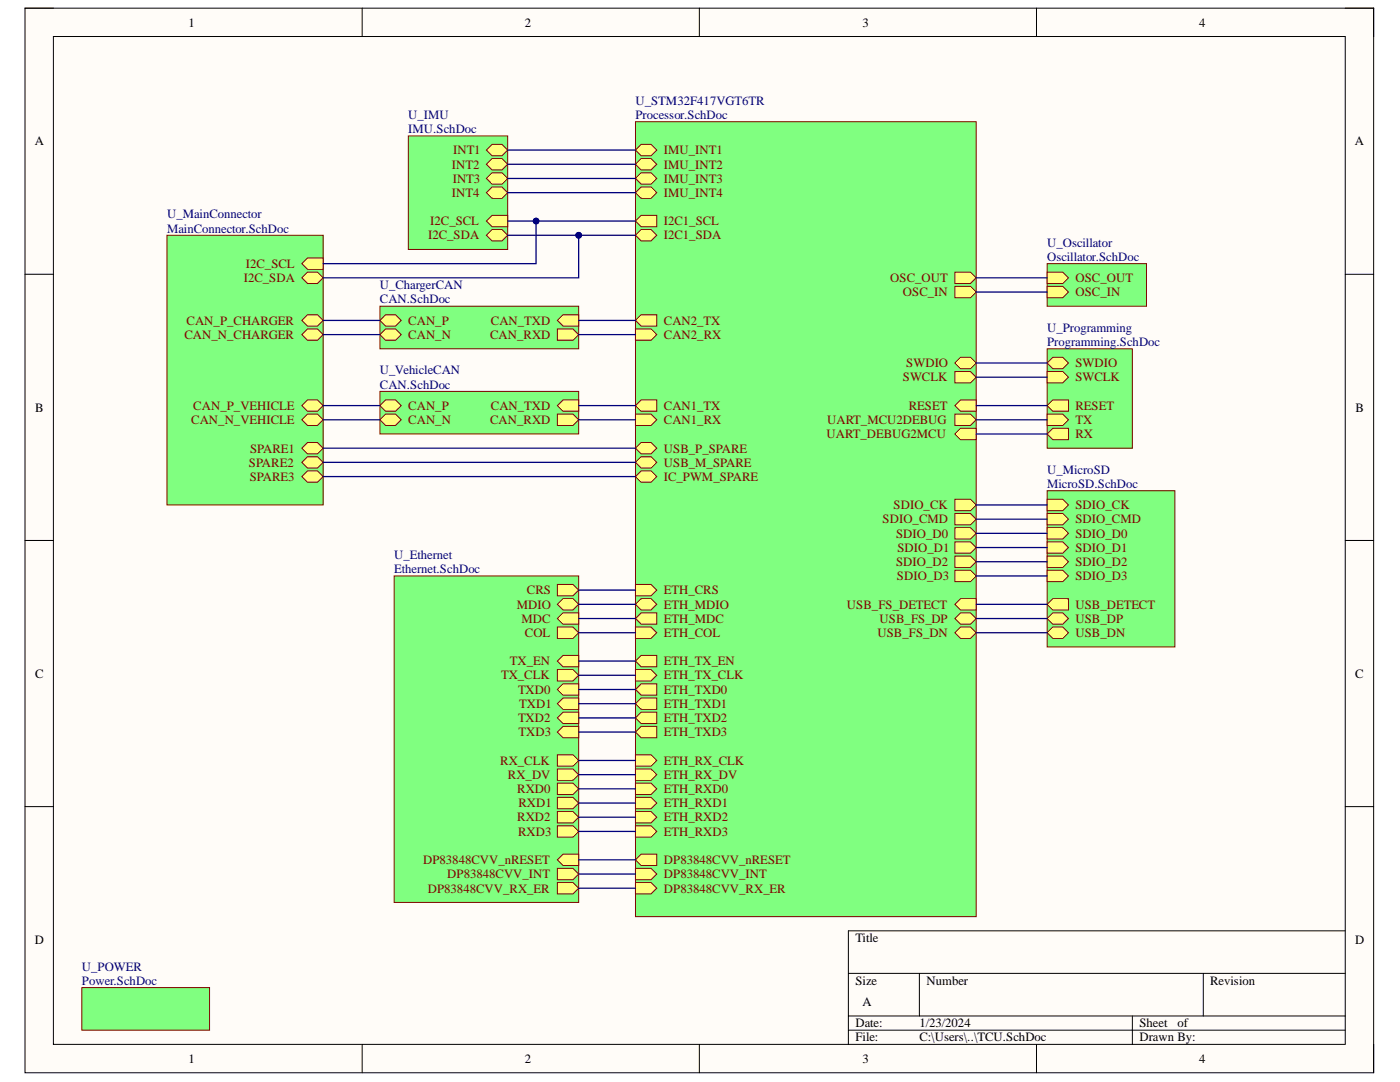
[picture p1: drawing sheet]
<svg xmlns="http://www.w3.org/2000/svg" width="279mm" height="216mm" viewBox="0 0 279 216" stroke-linecap="round" stroke-linejoin="round" font-family="sans-serif">
<path d="M5 1.6h269.1v212.5h-269.1z" fill-rule="evenodd" fill="#fffcf8"/>
<path d="M5 1.6h269.1v212.5h-269.1z" fill="none" stroke="#000" stroke-width=".2"/>
<path d="M10.7 7.3h257.8v201.1h-257.8z" fill-rule="evenodd" fill="#fffcf8"/>
<g fill="none" stroke="#000" stroke-width=".2">
<path d="M5 1.6h5.7M10.7 7.3h257.8v201.1h-257.8zM72.3 1.6v5.7M139.6 1.6v5.7M206.9 1.6v5.7M268.5 1.6h5.6v5.7M5 54.7h5.7M268.5 54.7h5.6M5 107.8h5.7M268.5 107.8h5.6M5 160.9h5.7M268.5 161h5.6"/>
<path d="M169.3 194.2h99.2M183.5 194.2v8.5M240.1 194.2v8.5M268.5 185.7h-99.2v22.7M72.3 208.4v5.7M139.6 208.4v5.7M169.3 202.7h99.2M169.3 205.6h99.2M206.9 208.4v5.7M226 202.7v5.7M274.1 208.4v5.7"/>
</g>
<path d="M209 97.9h25.5v31.2h-25.5z" fill-rule="evenodd" fill="#80ff80"/>
<path d="M209 97.9h25.5v31.2h-25.5z" fill="none" stroke="#800000" stroke-width=".2"/>
<path d="M209 99.6h3.1l1.1 1.2-1.1 1.1h-3.1z" fill-rule="evenodd" fill="#ffff80"/>
<path d="M209 99.6h3.1l1.1 1.2-1.1 1.1h-3.1z" fill="none" stroke="#800000" stroke-width=".2"/>
<path d="M209 102.5h3.1l1.1 1.1-1.1 1.1h-3.1z" fill-rule="evenodd" fill="#ffff80"/>
<path d="M209 102.5h3.1l1.1 1.1-1.1 1.1h-3.1z" fill="none" stroke="#800000" stroke-width=".2"/>
<path d="M209 105.3h3.1l1.1 1.1-1.1 1.2h-3.1z" fill-rule="evenodd" fill="#ffff80"/>
<path d="M209 105.3h3.1l1.1 1.1-1.1 1.2h-3.1z" fill="none" stroke="#800000" stroke-width=".2"/>
<path d="M209 108.1h3.1l1.1 1.2-1.1 1.1h-3.1z" fill-rule="evenodd" fill="#ffff80"/>
<path d="M209 108.1h3.1l1.1 1.2-1.1 1.1h-3.1z" fill="none" stroke="#800000" stroke-width=".2"/>
<path d="M209 111h3.1l1.1 1.1-1.1 1.1h-3.1z" fill-rule="evenodd" fill="#ffff80"/>
<path d="M209 111h3.1l1.1 1.1-1.1 1.1h-3.1z" fill="none" stroke="#800000" stroke-width=".2"/>
<path d="M209 113.8h3.1l1.1 1.1-1.1 1.2h-3.1z" fill-rule="evenodd" fill="#ffff80"/>
<path d="M209 113.8h3.1l1.1 1.1-1.1 1.2h-3.1z" fill="none" stroke="#800000" stroke-width=".2"/>
<path d="M209 120.6l1.1-1.1h3.1v2.2h-3.1z" fill-rule="evenodd" fill="#ffff80"/>
<path d="M209 120.6l1.1-1.1h3.1v2.2h-3.1z" fill="none" stroke="#800000" stroke-width=".2"/>
<path d="M210.1 125.1h2l1.1 1.2-1.1 1.1h-2l-1.1-1.1z" fill-rule="evenodd" fill="#ffff80"/>
<path d="M210.1 125.1h2l1.1 1.2-1.1 1.1h-2l-1.1-1.1z" fill="none" stroke="#800000" stroke-width=".2"/>
<path d="M209 123.4l1.1-1.1h2l1.1 1.1-1.1 1.2h-2z" fill-rule="evenodd" fill="#ffff80"/>
<path d="M209 123.4l1.1-1.1h2l1.1 1.1-1.1 1.2h-2z" fill="none" stroke="#800000" stroke-width=".2"/>
<path d="M209 69.6h17v19.8h-17z" fill-rule="evenodd" fill="#80ff80"/>
<path d="M209 69.6h17v19.8h-17z" fill="none" stroke="#800000" stroke-width=".2"/>
<path d="M209 72.4l1.1-1.1h2l1.1 1.1-1.1 1.2h-2z" fill-rule="evenodd" fill="#ffff80"/>
<path d="M209 72.4l1.1-1.1h2l1.1 1.1-1.1 1.2h-2z" fill="none" stroke="#800000" stroke-width=".2"/>
<path d="M209 74.1h3.1l1.1 1.2-1.1 1.1h-3.1z" fill-rule="evenodd" fill="#ffff80"/>
<path d="M209 74.1h3.1l1.1 1.2-1.1 1.1h-3.1z" fill="none" stroke="#800000" stroke-width=".2"/>
<path d="M209 80.9l1.1-1.1h3.1v2.3h-3.1z" fill-rule="evenodd" fill="#ffff80"/>
<path d="M209 80.9l1.1-1.1h3.1v2.3h-3.1z" fill="none" stroke="#800000" stroke-width=".2"/>
<path d="M209 82.6h3.1l1.1 1.2-1.1 1.1h-3.1z" fill-rule="evenodd" fill="#ffff80"/>
<path d="M209 82.6h3.1l1.1 1.2-1.1 1.1h-3.1z" fill="none" stroke="#800000" stroke-width=".2"/>
<path d="M209 86.6l1.1-1.1h3.1v2.2h-3.1z" fill-rule="evenodd" fill="#ffff80"/>
<path d="M209 86.6l1.1-1.1h3.1v2.2h-3.1z" fill="none" stroke="#800000" stroke-width=".2"/>
<path d="M75.8 78.1h39.7v8.5h-39.7z" fill-rule="evenodd" fill="#80ff80"/>
<path d="M75.8 78.1h39.7v8.5h-39.7z" fill="none" stroke="#800000" stroke-width=".2"/>
<path d="M77 79.8h1.9l1.2 1.1-1.2 1.2h-1.9l-1.2-1.2z" fill-rule="evenodd" fill="#ffff80"/>
<path d="M77 79.8h1.9l1.2 1.1-1.2 1.2h-1.9l-1.2-1.2z" fill="none" stroke="#800000" stroke-width=".2"/>
<path d="M75.8 83.8l1.2-1.2h1.9l1.2 1.2-1.2 1.1h-1.9z" fill-rule="evenodd" fill="#ffff80"/>
<path d="M75.8 83.8l1.2-1.2h1.9l1.2 1.2-1.2 1.1h-1.9z" fill="none" stroke="#800000" stroke-width=".2"/>
<path d="M112.4 79.8h3.1v2.3h-3.1l-1.2-1.2z" fill-rule="evenodd" fill="#ffff80"/>
<path d="M112.4 79.8h3.1v2.3h-3.1l-1.2-1.2z" fill="none" stroke="#800000" stroke-width=".2"/>
<path d="M111.2 82.6h3.2l1.1 1.2-1.1 1.1h-3.2z" fill-rule="evenodd" fill="#ffff80"/>
<path d="M111.2 82.6h3.2l1.1 1.2-1.1 1.1h-3.2z" fill="none" stroke="#800000" stroke-width=".2"/>
<path d="M209 52.6h19.8v8.5h-19.8z" fill-rule="evenodd" fill="#80ff80"/>
<path d="M209 52.6h19.8v8.5h-19.8z" fill="none" stroke="#800000" stroke-width=".2"/>
<path d="M209 57.1h3.1l1.1 1.2-1.1 1.1h-3.1z" fill-rule="evenodd" fill="#ffff80"/>
<path d="M209 57.1h3.1l1.1 1.2-1.1 1.1h-3.1z" fill="none" stroke="#800000" stroke-width=".2"/>
<path d="M209 54.3h3.1l1.1 1.1-1.1 1.2h-3.1z" fill-rule="evenodd" fill="#ffff80"/>
<path d="M209 54.3h3.1l1.1 1.1-1.1 1.2h-3.1z" fill="none" stroke="#800000" stroke-width=".2"/>
<path d="M126.8 24.3h68v158.6h-68z" fill-rule="evenodd" fill="#80ff80"/>
<path d="M126.8 24.3h68v158.6h-68z" fill="none" stroke="#800000" stroke-width=".2"/>
<path d="M190.6 54.3h3.1l1.1 1.1-1.1 1.2h-3.1z" fill-rule="evenodd" fill="#ffff80"/>
<path d="M190.6 54.3h3.1l1.1 1.1-1.1 1.2h-3.1z" fill="none" stroke="#800000" stroke-width=".2"/>
<path d="M190.6 57.1h3.1l1.1 1.2-1.1 1.1h-3.1z" fill-rule="evenodd" fill="#ffff80"/>
<path d="M190.6 57.1h3.1l1.1 1.2-1.1 1.1h-3.1z" fill="none" stroke="#800000" stroke-width=".2"/>
<path d="M128 79.8h3.1v2.3h-3.1l-1.2-1.2z" fill-rule="evenodd" fill="#ffff80"/>
<path d="M128 79.8h3.1v2.3h-3.1l-1.2-1.2z" fill="none" stroke="#800000" stroke-width=".2"/>
<path d="M126.8 82.6h3.1l1.2 1.2-1.2 1.1h-3.1z" fill-rule="evenodd" fill="#ffff80"/>
<path d="M126.8 82.6h3.1l1.2 1.2-1.2 1.1h-3.1z" fill="none" stroke="#800000" stroke-width=".2"/>
<path d="M190.6 72.4l1.1-1.1h2l1.1 1.1-1.1 1.2h-2z" fill-rule="evenodd" fill="#ffff80"/>
<path d="M190.6 72.4l1.1-1.1h2l1.1 1.1-1.1 1.2h-2z" fill="none" stroke="#800000" stroke-width=".2"/>
<path d="M190.6 74.1h3.1l1.1 1.2-1.1 1.1h-3.1z" fill-rule="evenodd" fill="#ffff80"/>
<path d="M190.6 74.1h3.1l1.1 1.2-1.1 1.1h-3.1z" fill="none" stroke="#800000" stroke-width=".2"/>
<path d="M190.6 80.9l1.1-1.1h3.1v2.3h-3.1z" fill-rule="evenodd" fill="#ffff80"/>
<path d="M190.6 80.9l1.1-1.1h3.1v2.3h-3.1z" fill="none" stroke="#800000" stroke-width=".2"/>
<path d="M190.6 82.6h3.1l1.1 1.2-1.1 1.1h-3.1z" fill-rule="evenodd" fill="#ffff80"/>
<path d="M190.6 82.6h3.1l1.1 1.2-1.1 1.1h-3.1z" fill="none" stroke="#800000" stroke-width=".2"/>
<path d="M190.6 86.6l1.1-1.1h3.1v2.2h-3.1z" fill-rule="evenodd" fill="#ffff80"/>
<path d="M190.6 86.6l1.1-1.1h3.1v2.2h-3.1z" fill="none" stroke="#800000" stroke-width=".2"/>
<path d="M190.6 99.6h3.1l1.1 1.2-1.1 1.1h-3.1z" fill-rule="evenodd" fill="#ffff80"/>
<path d="M190.6 99.6h3.1l1.1 1.2-1.1 1.1h-3.1z" fill="none" stroke="#800000" stroke-width=".2"/>
<path d="M190.6 102.5h3.1l1.1 1.1-1.1 1.1h-3.1z" fill-rule="evenodd" fill="#ffff80"/>
<path d="M190.6 102.5h3.1l1.1 1.1-1.1 1.1h-3.1z" fill="none" stroke="#800000" stroke-width=".2"/>
<path d="M190.6 105.3h3.1l1.1 1.1-1.1 1.2h-3.1z" fill-rule="evenodd" fill="#ffff80"/>
<path d="M190.6 105.3h3.1l1.1 1.1-1.1 1.2h-3.1z" fill="none" stroke="#800000" stroke-width=".2"/>
<path d="M190.6 108.1h3.1l1.1 1.2-1.1 1.1h-3.1z" fill-rule="evenodd" fill="#ffff80"/>
<path d="M190.6 108.1h3.1l1.1 1.2-1.1 1.1h-3.1z" fill="none" stroke="#800000" stroke-width=".2"/>
<path d="M190.6 111h3.1l1.1 1.1-1.1 1.1h-3.1z" fill-rule="evenodd" fill="#ffff80"/>
<path d="M190.6 111h3.1l1.1 1.1-1.1 1.1h-3.1z" fill="none" stroke="#800000" stroke-width=".2"/>
<path d="M190.6 113.8h3.1l1.1 1.1-1.1 1.2h-3.1z" fill-rule="evenodd" fill="#ffff80"/>
<path d="M190.6 113.8h3.1l1.1 1.1-1.1 1.2h-3.1z" fill="none" stroke="#800000" stroke-width=".2"/>
<path d="M190.6 120.6l1.1-1.1h3.1v2.2h-3.1z" fill-rule="evenodd" fill="#ffff80"/>
<path d="M190.6 120.6l1.1-1.1h3.1v2.2h-3.1z" fill="none" stroke="#800000" stroke-width=".2"/>
<path d="M190.6 123.4l1.1-1.1h2l1.1 1.1-1.1 1.2h-2z" fill-rule="evenodd" fill="#ffff80"/>
<path d="M190.6 123.4l1.1-1.1h2l1.1 1.1-1.1 1.2h-2z" fill="none" stroke="#800000" stroke-width=".2"/>
<path d="M191.7 125.1h2l1.1 1.2-1.1 1.1h-2l-1.1-1.1z" fill-rule="evenodd" fill="#ffff80"/>
<path d="M191.7 125.1h2l1.1 1.2-1.1 1.1h-2l-1.1-1.1z" fill="none" stroke="#800000" stroke-width=".2"/>
<path d="M126.8 44.1l1.2-1.1h3.1v2.2h-3.1z" fill-rule="evenodd" fill="#ffff80"/>
<path d="M126.8 44.1l1.2-1.1h3.1v2.2h-3.1z" fill="none" stroke="#800000" stroke-width=".2"/>
<path d="M128 45.8h1.9l1.2 1.1-1.2 1.2h-1.9l-1.2-1.2z" fill-rule="evenodd" fill="#ffff80"/>
<path d="M128 45.8h1.9l1.2 1.1-1.2 1.2h-1.9l-1.2-1.2z" fill="none" stroke="#800000" stroke-width=".2"/>
<path d="M128 28.8h1.9l1.2 1.1-1.2 1.2h-1.9l-1.2-1.2z" fill-rule="evenodd" fill="#ffff80"/>
<path d="M128 28.8h1.9l1.2 1.1-1.2 1.2h-1.9l-1.2-1.2z" fill="none" stroke="#800000" stroke-width=".2"/>
<path d="M128 31.6h1.9l1.2 1.2-1.2 1.1h-1.9l-1.2-1.1z" fill-rule="evenodd" fill="#ffff80"/>
<path d="M128 31.6h1.9l1.2 1.2-1.2 1.1h-1.9l-1.2-1.1z" fill="none" stroke="#800000" stroke-width=".2"/>
<path d="M126.8 35.6l1.2-1.1h1.9l1.2 1.1-1.2 1.1h-1.9z" fill-rule="evenodd" fill="#ffff80"/>
<path d="M126.8 35.6l1.2-1.1h1.9l1.2 1.1-1.2 1.1h-1.9z" fill="none" stroke="#800000" stroke-width=".2"/>
<path d="M126.8 38.4l1.2-1.1h1.9l1.2 1.1-1.2 1.2h-1.9z" fill-rule="evenodd" fill="#ffff80"/>
<path d="M126.8 38.4l1.2-1.1h1.9l1.2 1.1-1.2 1.2h-1.9z" fill="none" stroke="#800000" stroke-width=".2"/>
<path d="M126.8 65.6h3.1l1.2 1.2-1.2 1.1h-3.1z" fill-rule="evenodd" fill="#ffff80"/>
<path d="M126.8 65.6h3.1l1.2 1.2-1.2 1.1h-3.1z" fill="none" stroke="#800000" stroke-width=".2"/>
<path d="M128 62.8h3.1v2.3h-3.1l-1.2-1.2z" fill-rule="evenodd" fill="#ffff80"/>
<path d="M128 62.8h3.1v2.3h-3.1l-1.2-1.2z" fill="none" stroke="#800000" stroke-width=".2"/>
<path d="M126.8 123.4l1.2-1.1h3.1v2.2h-3.1z" fill-rule="evenodd" fill="#ffff80"/>
<path d="M126.8 123.4l1.2-1.1h3.1v2.2h-3.1z" fill="none" stroke="#800000" stroke-width=".2"/>
<path d="M126.8 120.6l1.2-1.1h1.9l1.2 1.1-1.2 1.1h-1.9z" fill-rule="evenodd" fill="#ffff80"/>
<path d="M126.8 120.6l1.2-1.1h1.9l1.2 1.1-1.2 1.1h-1.9z" fill="none" stroke="#800000" stroke-width=".2"/>
<path d="M126.8 173.3h3.1l1.2 1.1-1.2 1.1h-3.1z" fill-rule="evenodd" fill="#ffff80"/>
<path d="M126.8 173.3h3.1l1.2 1.1-1.2 1.1h-3.1z" fill="none" stroke="#800000" stroke-width=".2"/>
<path d="M126.8 171.6l1.2-1.2h3.1v2.3h-3.1z" fill-rule="evenodd" fill="#ffff80"/>
<path d="M126.8 171.6l1.2-1.2h3.1v2.3h-3.1z" fill="none" stroke="#800000" stroke-width=".2"/>
<path d="M126.8 125.1h3.1l1.2 1.2-1.2 1.1h-3.1z" fill-rule="evenodd" fill="#ffff80"/>
<path d="M126.8 125.1h3.1l1.2 1.2-1.2 1.1h-3.1z" fill="none" stroke="#800000" stroke-width=".2"/>
<path d="M126.8 116.6h3.1l1.2 1.2-1.2 1.1h-3.1z" fill-rule="evenodd" fill="#ffff80"/>
<path d="M126.8 116.6h3.1l1.2 1.2-1.2 1.1h-3.1z" fill="none" stroke="#800000" stroke-width=".2"/>
<path d="M126.8 156.3h3.1l1.2 1.1-1.2 1.1h-3.1z" fill-rule="evenodd" fill="#ffff80"/>
<path d="M126.8 156.3h3.1l1.2 1.1-1.2 1.1h-3.1z" fill="none" stroke="#800000" stroke-width=".2"/>
<path d="M126.8 159.1h3.1l1.2 1.1-1.2 1.2h-3.1z" fill-rule="evenodd" fill="#ffff80"/>
<path d="M126.8 159.1h3.1l1.2 1.1-1.2 1.2h-3.1z" fill="none" stroke="#800000" stroke-width=".2"/>
<path d="M126.8 161.9h3.1l1.2 1.2-1.2 1.1h-3.1z" fill-rule="evenodd" fill="#ffff80"/>
<path d="M126.8 161.9h3.1l1.2 1.2-1.2 1.1h-3.1z" fill="none" stroke="#800000" stroke-width=".2"/>
<path d="M126.8 164.8h3.1l1.2 1.1-1.2 1.1h-3.1z" fill-rule="evenodd" fill="#ffff80"/>
<path d="M126.8 164.8h3.1l1.2 1.1-1.2 1.1h-3.1z" fill="none" stroke="#800000" stroke-width=".2"/>
<path d="M126.8 150.6h3.1l1.2 1.1-1.2 1.2h-3.1z" fill-rule="evenodd" fill="#ffff80"/>
<path d="M126.8 150.6h3.1l1.2 1.1-1.2 1.2h-3.1z" fill="none" stroke="#800000" stroke-width=".2"/>
<path d="M126.8 153.4h3.1l1.2 1.2-1.2 1.1h-3.1z" fill-rule="evenodd" fill="#ffff80"/>
<path d="M126.8 153.4h3.1l1.2 1.2-1.2 1.1h-3.1z" fill="none" stroke="#800000" stroke-width=".2"/>
<path d="M126.8 137.6l1.2-1.2h3.1v2.3h-3.1z" fill-rule="evenodd" fill="#ffff80"/>
<path d="M126.8 137.6l1.2-1.2h3.1v2.3h-3.1z" fill="none" stroke="#800000" stroke-width=".2"/>
<path d="M126.8 140.4l1.2-1.1h3.1v2.2h-3.1z" fill-rule="evenodd" fill="#ffff80"/>
<path d="M126.8 140.4l1.2-1.1h3.1v2.2h-3.1z" fill="none" stroke="#800000" stroke-width=".2"/>
<path d="M128 142.1h3.1v2.3h-3.1l-1.2-1.2z" fill-rule="evenodd" fill="#ffff80"/>
<path d="M128 142.1h3.1v2.3h-3.1l-1.2-1.2z" fill="none" stroke="#800000" stroke-width=".2"/>
<path d="M128 144.9h3.1v2.3h-3.1l-1.2-1.1z" fill-rule="evenodd" fill="#ffff80"/>
<path d="M128 144.9h3.1v2.3h-3.1l-1.2-1.1z" fill="none" stroke="#800000" stroke-width=".2"/>
<path d="M126.8 133.6h3.1l1.2 1.1-1.2 1.2h-3.1z" fill-rule="evenodd" fill="#ffff80"/>
<path d="M126.8 133.6h3.1l1.2 1.1-1.2 1.2h-3.1z" fill="none" stroke="#800000" stroke-width=".2"/>
<path d="M126.8 131.9l1.2-1.1h3.1v2.2h-3.1z" fill-rule="evenodd" fill="#ffff80"/>
<path d="M126.8 131.9l1.2-1.1h3.1v2.2h-3.1z" fill="none" stroke="#800000" stroke-width=".2"/>
<path d="M126.8 176.1h3.1l1.2 1.1-1.2 1.2h-3.1z" fill-rule="evenodd" fill="#ffff80"/>
<path d="M126.8 176.1h3.1l1.2 1.1-1.2 1.2h-3.1z" fill="none" stroke="#800000" stroke-width=".2"/>
<path d="M126.8 89.4l1.2-1.1h1.9l1.2 1.1-1.2 1.2h-1.9z" fill-rule="evenodd" fill="#ffff80"/>
<path d="M126.8 89.4l1.2-1.1h1.9l1.2 1.1-1.2 1.2h-1.9z" fill="none" stroke="#800000" stroke-width=".2"/>
<path d="M126.8 92.3l1.2-1.2h1.9l1.2 1.2-1.2 1.1h-1.9z" fill-rule="evenodd" fill="#ffff80"/>
<path d="M126.8 92.3l1.2-1.2h1.9l1.2 1.2-1.2 1.1h-1.9z" fill="none" stroke="#800000" stroke-width=".2"/>
<path d="M128 94h1.9l1.2 1.1-1.2 1.1h-1.9l-1.2-1.1z" fill-rule="evenodd" fill="#ffff80"/>
<path d="M128 94h1.9l1.2 1.1-1.2 1.1h-1.9l-1.2-1.1z" fill="none" stroke="#800000" stroke-width=".2"/>
<path d="M33.3 46.9h31.2v53.9h-31.2z" fill-rule="evenodd" fill="#80ff80"/>
<path d="M33.3 46.9h31.2v53.9h-31.2z" fill="none" stroke="#800000" stroke-width=".2"/>
<path d="M61.4 79.8h2l1.1 1.1-1.1 1.2h-2l-1.2-1.2z" fill-rule="evenodd" fill="#ffff80"/>
<path d="M61.4 79.8h2l1.1 1.1-1.1 1.2h-2l-1.2-1.2z" fill="none" stroke="#800000" stroke-width=".2"/>
<path d="M60.2 83.8l1.2-1.2h2l1.1 1.2-1.1 1.1h-2z" fill-rule="evenodd" fill="#ffff80"/>
<path d="M60.2 83.8l1.2-1.2h2l1.1 1.2-1.1 1.1h-2z" fill="none" stroke="#800000" stroke-width=".2"/>
<path d="M61.4 62.8h2l1.1 1.1-1.1 1.2h-2l-1.2-1.2z" fill-rule="evenodd" fill="#ffff80"/>
<path d="M61.4 62.8h2l1.1 1.1-1.1 1.2h-2l-1.2-1.2z" fill="none" stroke="#800000" stroke-width=".2"/>
<path d="M60.2 66.8l1.2-1.2h2l1.1 1.2-1.1 1.1h-2z" fill-rule="evenodd" fill="#ffff80"/>
<path d="M60.2 66.8l1.2-1.2h2l1.1 1.2-1.1 1.1h-2z" fill="none" stroke="#800000" stroke-width=".2"/>
<path d="M60.2 52.6l1.2-1.1h3.1v2.2h-3.1z" fill-rule="evenodd" fill="#ffff80"/>
<path d="M60.2 52.6l1.2-1.1h3.1v2.2h-3.1z" fill="none" stroke="#800000" stroke-width=".2"/>
<path d="M60.2 55.4l1.2-1.1h2l1.1 1.1-1.1 1.2h-2z" fill-rule="evenodd" fill="#ffff80"/>
<path d="M60.2 55.4l1.2-1.1h2l1.1 1.1-1.1 1.2h-2z" fill="none" stroke="#800000" stroke-width=".2"/>
<path d="M60.2 89.4l1.2-1.1h2l1.1 1.1-1.1 1.2h-2z" fill-rule="evenodd" fill="#ffff80"/>
<path d="M60.2 89.4l1.2-1.1h2l1.1 1.1-1.1 1.2h-2z" fill="none" stroke="#800000" stroke-width=".2"/>
<path d="M60.2 92.3l1.2-1.2h2l1.1 1.2-1.1 1.1h-2z" fill-rule="evenodd" fill="#ffff80"/>
<path d="M60.2 92.3l1.2-1.2h2l1.1 1.2-1.1 1.1h-2z" fill="none" stroke="#800000" stroke-width=".2"/>
<path d="M61.4 94h2l1.1 1.1-1.1 1.1h-2l-1.2-1.1z" fill-rule="evenodd" fill="#ffff80"/>
<path d="M61.4 94h2l1.1 1.1-1.1 1.1h-2l-1.2-1.1z" fill="none" stroke="#800000" stroke-width=".2"/>
<path d="M75.8 61.1h39.7v8.5h-39.7z" fill-rule="evenodd" fill="#80ff80"/>
<path d="M75.8 61.1h39.7v8.5h-39.7z" fill="none" stroke="#800000" stroke-width=".2"/>
<path d="M77 62.8h1.9l1.2 1.1-1.2 1.2h-1.9l-1.2-1.2z" fill-rule="evenodd" fill="#ffff80"/>
<path d="M77 62.8h1.9l1.2 1.1-1.2 1.2h-1.9l-1.2-1.2z" fill="none" stroke="#800000" stroke-width=".2"/>
<path d="M75.8 66.8l1.2-1.2h1.9l1.2 1.2-1.2 1.1h-1.9z" fill-rule="evenodd" fill="#ffff80"/>
<path d="M75.8 66.8l1.2-1.2h1.9l1.2 1.2-1.2 1.1h-1.9z" fill="none" stroke="#800000" stroke-width=".2"/>
<path d="M112.4 62.8h3.1v2.3h-3.1l-1.2-1.2z" fill-rule="evenodd" fill="#ffff80"/>
<path d="M112.4 62.8h3.1v2.3h-3.1l-1.2-1.2z" fill="none" stroke="#800000" stroke-width=".2"/>
<path d="M111.2 65.6h3.2l1.1 1.2-1.1 1.1h-3.2z" fill-rule="evenodd" fill="#ffff80"/>
<path d="M111.2 65.6h3.2l1.1 1.2-1.1 1.1h-3.2z" fill="none" stroke="#800000" stroke-width=".2"/>
<path d="M81.5 27.1h19.8v22.7h-19.8z" fill-rule="evenodd" fill="#80ff80"/>
<path d="M81.5 27.1h19.8v22.7h-19.8z" fill="none" stroke="#800000" stroke-width=".2"/>
<path d="M98.2 28.8h2l1.1 1.1-1.1 1.2h-2l-1.1-1.2z" fill-rule="evenodd" fill="#ffff80"/>
<path d="M98.2 28.8h2l1.1 1.1-1.1 1.2h-2l-1.1-1.2z" fill="none" stroke="#800000" stroke-width=".2"/>
<path d="M98.2 31.6h2l1.1 1.2-1.1 1.1h-2l-1.1-1.1z" fill-rule="evenodd" fill="#ffff80"/>
<path d="M98.2 31.6h2l1.1 1.2-1.1 1.1h-2l-1.1-1.1z" fill="none" stroke="#800000" stroke-width=".2"/>
<path d="M97.1 35.6l1.1-1.1h2l1.1 1.1-1.1 1.1h-2z" fill-rule="evenodd" fill="#ffff80"/>
<path d="M97.1 35.6l1.1-1.1h2l1.1 1.1-1.1 1.1h-2z" fill="none" stroke="#800000" stroke-width=".2"/>
<path d="M97.1 38.4l1.1-1.1h2l1.1 1.1-1.1 1.2h-2z" fill-rule="evenodd" fill="#ffff80"/>
<path d="M97.1 38.4l1.1-1.1h2l1.1 1.1-1.1 1.2h-2z" fill="none" stroke="#800000" stroke-width=".2"/>
<path d="M98.2 45.8h2l1.1 1.1-1.1 1.2h-2l-1.1-1.2z" fill-rule="evenodd" fill="#ffff80"/>
<path d="M98.2 45.8h2l1.1 1.1-1.1 1.2h-2l-1.1-1.2z" fill="none" stroke="#800000" stroke-width=".2"/>
<path d="M97.1 44.1l1.1-1.1h3.1v2.2h-3.1z" fill-rule="evenodd" fill="#ffff80"/>
<path d="M97.1 44.1l1.1-1.1h3.1v2.2h-3.1z" fill="none" stroke="#800000" stroke-width=".2"/>
<g fill="none" stroke="#000080" stroke-width=".25">
<path d="M101.3 44.1h25.5M194.8 58.3h14.2M194.8 55.4h14.2M64.5 66.8h11.3M64.5 63.9h11.3M115.5 66.8h11.3M115.5 63.9h11.3M194.8 75.3h14.2M194.8 72.4h14.2M64.5 80.9h11.3M64.5 83.8h11.3M115.5 80.9h11.3"/>
<path d="M115.5 83.8h11.3M194.8 80.9h14.2M194.8 83.8h14.2M194.8 86.6h14.2M194.8 114.9h14.2M194.8 112.1h14.2M194.8 109.3h14.2M194.8 106.4h14.2M194.8 103.6h14.2M194.8 100.8h14.2M194.8 126.3h14.2M194.8 123.4h14.2"/>
<path d="M194.8 120.6h14.2"/>
</g>
<circle cx="107" cy="44.1" r=".57" fill="#000080"/>
<circle cx="107" cy="44.1" r=".57" fill="none" stroke="#000080" stroke-width=".2"/>
<path d="M101.3 46.9h25.5" fill="none" stroke="#000080" stroke-width=".25"/>
<circle cx="115.5" cy="46.9" r=".57" fill="#000080"/>
<circle cx="115.5" cy="46.9" r=".57" fill="none" stroke="#000080" stroke-width=".2"/>
<path d="M107 44.1v8.5h-42.5" fill="none" stroke="#000080" stroke-width=".25"/>
<circle cx="107" cy="44.1" r=".57" fill="#000080"/>
<circle cx="107" cy="44.1" r=".57" fill="none" stroke="#000080" stroke-width=".2"/>
<path d="M115.5 46.9v8.5h-51" fill="none" stroke="#000080" stroke-width=".25"/>
<circle cx="115.5" cy="46.9" r=".57" fill="#000080"/>
<circle cx="115.5" cy="46.9" r=".57" fill="none" stroke="#000080" stroke-width=".2"/>
<path d="M101.3 29.9h25.5M101.3 32.8h25.5M101.3 35.6h25.5M101.3 38.4h25.5" fill="none" stroke="#000080" stroke-width=".25"/>
<path d="M78.7 114.9h36.8v65.2h-36.8z" fill-rule="evenodd" fill="#80ff80"/>
<path d="M78.7 114.9h36.8v65.2h-36.8z" fill="none" stroke="#800000" stroke-width=".2"/>
<path d="M111.2 173.3h3.2l1.1 1.1-1.1 1.1h-3.2z" fill-rule="evenodd" fill="#ffff80"/>
<path d="M111.2 173.3h3.2l1.1 1.1-1.1 1.1h-3.2z" fill="none" stroke="#800000" stroke-width=".2"/>
<path d="M111.2 171.6l1.2-1.2h3.1v2.3h-3.1z" fill-rule="evenodd" fill="#ffff80"/>
<path d="M111.2 171.6l1.2-1.2h3.1v2.3h-3.1z" fill="none" stroke="#800000" stroke-width=".2"/>
<path d="M111.2 116.6h3.2l1.1 1.2-1.1 1.1h-3.2z" fill-rule="evenodd" fill="#ffff80"/>
<path d="M111.2 116.6h3.2l1.1 1.2-1.1 1.1h-3.2z" fill="none" stroke="#800000" stroke-width=".2"/>
<path d="M111.2 150.6h3.2l1.1 1.1-1.1 1.2h-3.2z" fill-rule="evenodd" fill="#ffff80"/>
<path d="M111.2 150.6h3.2l1.1 1.1-1.1 1.2h-3.2z" fill="none" stroke="#800000" stroke-width=".2"/>
<path d="M111.2 120.6l1.2-1.1h2l1.1 1.1-1.1 1.1h-2z" fill-rule="evenodd" fill="#ffff80"/>
<path d="M111.2 120.6l1.2-1.1h2l1.1 1.1-1.1 1.1h-2z" fill="none" stroke="#800000" stroke-width=".2"/>
<path d="M111.2 125.1h3.2l1.1 1.2-1.1 1.1h-3.2z" fill-rule="evenodd" fill="#ffff80"/>
<path d="M111.2 125.1h3.2l1.1 1.2-1.1 1.1h-3.2z" fill="none" stroke="#800000" stroke-width=".2"/>
<path d="M111.2 153.4h3.2l1.1 1.2-1.1 1.1h-3.2z" fill-rule="evenodd" fill="#ffff80"/>
<path d="M111.2 153.4h3.2l1.1 1.2-1.1 1.1h-3.2z" fill="none" stroke="#800000" stroke-width=".2"/>
<path d="M111.2 161.9h3.2l1.1 1.2-1.1 1.1h-3.2z" fill-rule="evenodd" fill="#ffff80"/>
<path d="M111.2 161.9h3.2l1.1 1.2-1.1 1.1h-3.2z" fill="none" stroke="#800000" stroke-width=".2"/>
<path d="M111.2 164.8h3.2l1.1 1.1-1.1 1.1h-3.2z" fill-rule="evenodd" fill="#ffff80"/>
<path d="M111.2 164.8h3.2l1.1 1.1-1.1 1.1h-3.2z" fill="none" stroke="#800000" stroke-width=".2"/>
<path d="M111.2 131.9l1.2-1.1h3.1v2.2h-3.1z" fill-rule="evenodd" fill="#ffff80"/>
<path d="M111.2 131.9l1.2-1.1h3.1v2.2h-3.1z" fill="none" stroke="#800000" stroke-width=".2"/>
<path d="M111.2 137.6l1.2-1.2h3.1v2.3h-3.1z" fill-rule="evenodd" fill="#ffff80"/>
<path d="M111.2 137.6l1.2-1.2h3.1v2.3h-3.1z" fill="none" stroke="#800000" stroke-width=".2"/>
<path d="M111.2 140.4l1.2-1.1h3.1v2.2h-3.1z" fill-rule="evenodd" fill="#ffff80"/>
<path d="M111.2 140.4l1.2-1.1h3.1v2.2h-3.1z" fill="none" stroke="#800000" stroke-width=".2"/>
<path d="M111.2 123.4l1.2-1.1h3.1v2.2h-3.1z" fill-rule="evenodd" fill="#ffff80"/>
<path d="M111.2 123.4l1.2-1.1h3.1v2.2h-3.1z" fill="none" stroke="#800000" stroke-width=".2"/>
<path d="M112.4 142.1h3.1v2.3h-3.1l-1.2-1.2z" fill-rule="evenodd" fill="#ffff80"/>
<path d="M112.4 142.1h3.1v2.3h-3.1l-1.2-1.2z" fill="none" stroke="#800000" stroke-width=".2"/>
<path d="M111.2 133.6h3.2l1.1 1.1-1.1 1.2h-3.2z" fill-rule="evenodd" fill="#ffff80"/>
<path d="M111.2 133.6h3.2l1.1 1.1-1.1 1.2h-3.2z" fill="none" stroke="#800000" stroke-width=".2"/>
<path d="M111.2 156.3h3.2l1.1 1.1-1.1 1.1h-3.2z" fill-rule="evenodd" fill="#ffff80"/>
<path d="M111.2 156.3h3.2l1.1 1.1-1.1 1.1h-3.2z" fill="none" stroke="#800000" stroke-width=".2"/>
<path d="M111.2 159.1h3.2l1.1 1.1-1.1 1.2h-3.2z" fill-rule="evenodd" fill="#ffff80"/>
<path d="M111.2 159.1h3.2l1.1 1.1-1.1 1.2h-3.2z" fill="none" stroke="#800000" stroke-width=".2"/>
<path d="M112.4 144.9h3.1v2.3h-3.1l-1.2-1.1z" fill-rule="evenodd" fill="#ffff80"/>
<path d="M112.4 144.9h3.1v2.3h-3.1l-1.2-1.1z" fill="none" stroke="#800000" stroke-width=".2"/>
<path d="M111.2 176.1h3.2l1.1 1.1-1.1 1.2h-3.2z" fill-rule="evenodd" fill="#ffff80"/>
<path d="M111.2 176.1h3.2l1.1 1.1-1.1 1.2h-3.2z" fill="none" stroke="#800000" stroke-width=".2"/>
<g fill="none" stroke="#000080" stroke-width=".25">
<path d="M64.5 89.4h62.3M64.5 92.3h62.3M64.5 95.1h62.3M115.5 117.8h11.3M115.5 120.6h11.3M115.5 123.4h11.3M115.5 126.3h11.3M115.5 131.9h11.3M115.5 134.7h11.3M115.5 137.6h11.3M115.5 140.4h11.3M115.5 143.2h11.3"/>
<path d="M115.5 146.1h11.3M115.5 151.7h11.3M115.5 154.6h11.3M115.5 157.4h11.3M115.5 174.4h11.3M115.5 171.6h11.3M115.5 160.2h11.3M115.5 163.1h11.3M115.5 165.9h11.3M115.5 177.2h11.3"/>
</g>
<path d="M16.3 197.1h25.5v8.5h-25.5z" fill-rule="evenodd" fill="#80ff80"/>
<path d="M16.3 197.1h25.5v8.5h-25.5z" fill="none" stroke="#800000" stroke-width=".2"/>
<g font-size="2.5">
<text x="37.6" y="5.3">1</text>
<text x="104.7" y="5.3">2</text>
<text x="172.2" y="5.3">3</text>
<text x="239.3" y="5.3">4</text>
<text x="6.9" y="29">A</text>
<text x="270.4" y="29">A</text>
<text x="7" y="82.1">B</text>
<text x="270.5" y="82.1">B</text>
<text x="7" y="135.2">C</text>
<text x="270.5" y="135.2">C</text>
<text x="6.9" y="188.3">D</text>
<text x="170.7" y="188">Title</text>
<text x="270.5" y="188.3">D</text>
<text x="170.7" y="196.5">Size</text>
<text x="184.9" y="196.5">Number</text>
<text x="241.5" y="196.5">Revision</text>
<text x="172.2" y="200.8">A</text>
<text x="170.7" y="205">Date:</text>
<text x="170.7" y="207.8">File:</text>
<text x="183.5" y="205">1/23/2024</text>
<text x="183.5" y="207.8">C:\Users\..\TCU.SchDoc</text>
<text x="227.4" y="205">Sheet</text>
<text x="227.4" y="207.8">Drawn By:</text>
<text x="235" y="205">of</text>
<text x="37.6" y="212.1">1</text>
<text x="104.7" y="212.1">2</text>
<text x="172.2" y="212.1">3</text>
<text x="239.3" y="212.1">4</text>
</g>
<g font-size="2.5" fill="#000080">
<text x="81.5" y="23.8">U_IMU</text>
<text x="126.8" y="20.9">U_STM32F417VGT6TR</text>
<text x="126.8" y="23.8">Processor.SchDoc</text>
<text x="81.5" y="26.5">IMU.SchDoc</text>
<text x="33.3" y="43.5">U_MainConnector</text>
<text x="33.3" y="46.4">MainConnector.SchDoc</text>
<text x="209" y="49.2">U_Oscillator</text>
<text x="209" y="52">Oscillator.SchDoc</text>
<text x="75.8" y="57.7">U_ChargerCAN</text>
<text x="75.8" y="60.5">CAN.SchDoc</text>
<text x="209" y="66.2">U_Programming</text>
<text x="209" y="69">Programming.SchDoc</text>
<text x="75.8" y="74.7">U_VehicleCAN</text>
<text x="75.8" y="77.5">CAN.SchDoc</text>
<text x="209" y="94.5">U_MicroSD</text>
<text x="209" y="97.3">MicroSD.SchDoc</text>
<text x="78.7" y="111.6">U_Ethernet</text>
<text x="78.7" y="114.3">Ethernet.SchDoc</text>
<text x="16.3" y="193.7">U_POWER</text>
<text x="16.3" y="196.5">Power.SchDoc</text>
</g>
<g font-size="2.5" fill="#800000">
<text x="90.2" y="33.7">INT2</text>
<text x="90.4" y="30.8">INT1</text>
<text x="132.5" y="30.8">IMU_INT1</text>
<text x="132.5" y="33.7">IMU_INT2</text>
<text x="90.2" y="39.3">INT4</text>
<text x="90.4" y="36.4">INT3</text>
<text x="132.5" y="36.4">IMU_INT3</text>
<text x="132.5" y="39.3">IMU_INT4</text>
<text x="85.4" y="47.8">I2C_SDA</text>
<text x="85.9" y="45">I2C_SCL</text>
<text x="132.5" y="45">I2C1_SCL</text>
<text x="132.5" y="47.8">I2C1_SDA</text>
<text x="49.1" y="53.4">I2C_SCL</text>
<text x="48.6" y="56.3">I2C_SDA</text>
<text x="177.7" y="56.3">OSC_OUT</text>
<text x="180.2" y="59.1">OSC_IN</text>
<text x="214.6" y="59.1">OSC_IN</text>
<text x="214.6" y="56.3">OSC_OUT</text>
<text x="37.2" y="64.8">CAN_P_CHARGER</text>
<text x="81.5" y="64.8">CAN_P</text>
<text x="98" y="64.8">CAN_TXD</text>
<text x="132.5" y="64.8">CAN2_TX</text>
<text x="36.8" y="67.7">CAN_N_CHARGER</text>
<text x="81.5" y="67.7">CAN_N</text>
<text x="97.8" y="67.7">CAN_RXD</text>
<text x="132.5" y="67.7">CAN2_RX</text>
<text x="180.2" y="76.1">SWCLK</text>
<text x="180.9" y="73.3">SWDIO</text>
<text x="214.6" y="73.3">SWDIO</text>
<text x="214.6" y="76.1">SWCLK</text>
<text x="38.6" y="81.8">CAN_P_VEHICLE</text>
<text x="81.5" y="81.8">CAN_P</text>
<text x="98" y="81.8">CAN_TXD</text>
<text x="132.5" y="81.8">CAN1_TX</text>
<text x="181.4" y="81.8">RESET</text>
<text x="214.6" y="81.8">RESET</text>
<text x="38.2" y="84.7">CAN_N_VEHICLE</text>
<text x="81.5" y="84.7">CAN_N</text>
<text x="97.8" y="84.7">CAN_RXD</text>
<text x="132.5" y="84.7">CAN1_RX</text>
<text x="165" y="87.4">UART_DEBUG2MCU</text>
<text x="165.1" y="84.7">UART_MCU2DEBUG</text>
<text x="214.6" y="84.7">TX</text>
<text x="214.6" y="87.4">RX</text>
<text x="49.7" y="93.1">SPARE2</text>
<text x="49.8" y="96">SPARE3</text>
<text x="49.9" y="90.3">SPARE1</text>
<text x="132.5" y="90.3">USB_P_SPARE</text>
<text x="132.5" y="93.1">USB_M_SPARE</text>
<text x="132.5" y="96">IC_PWM_SPARE</text>
<text x="178.3" y="101.7">SDIO_CK</text>
<text x="214.6" y="101.7">SDIO_CK</text>
<text x="176.1" y="104.4">SDIO_CMD</text>
<text x="178.8" y="107.3">SDIO_D0</text>
<text x="214.6" y="104.4">SDIO_CMD</text>
<text x="214.6" y="107.3">SDIO_D0</text>
<text x="178.8" y="112.9">SDIO_D2</text>
<text x="179.1" y="110.1">SDIO_D1</text>
<text x="214.6" y="110.1">SDIO_D1</text>
<text x="214.6" y="112.9">SDIO_D2</text>
<text x="105.2" y="118.6">CRS</text>
<text x="132.5" y="118.6">ETH_CRS</text>
<text x="179" y="115.8">SDIO_D3</text>
<text x="214.6" y="115.8">SDIO_D3</text>
<text x="103.1" y="121.4">MDIO</text>
<text x="104.1" y="124.2">MDC</text>
<text x="132.5" y="124.2">ETH_MDC</text>
<text x="132.5" y="121.4">ETH_MDIO</text>
<text x="169" y="121.4">USB_FS_DETECT</text>
<text x="175.5" y="124.2">USB_FS_DP</text>
<text x="214.6" y="121.4">USB_DETECT</text>
<text x="214.6" y="124.2">USB_DP</text>
<text x="104.7" y="127.1">COL</text>
<text x="132.5" y="127.1">ETH_COL</text>
<text x="175.1" y="127.1">USB_FS_DN</text>
<text x="214.6" y="127.1">USB_DN</text>
<text x="100" y="135.6">TX_CLK</text>
<text x="101.8" y="132.8">TX_EN</text>
<text x="132.5" y="135.6">ETH_TX_CLK</text>
<text x="132.5" y="132.8">ETH_TX_EN</text>
<text x="103.4" y="138.4">TXD0</text>
<text x="103.6" y="141.2">TXD1</text>
<text x="132.5" y="138.4">ETH_TXD0</text>
<text x="132.5" y="141.2">ETH_TXD1</text>
<text x="103.4" y="144.1">TXD2</text>
<text x="103.5" y="146.9">TXD3</text>
<text x="132.5" y="144.1">ETH_TXD2</text>
<text x="132.5" y="146.9">ETH_TXD3</text>
<text x="99.8" y="152.6">RX_CLK</text>
<text x="101.3" y="155.4">RX_DV</text>
<text x="132.5" y="152.6">ETH_RX_CLK</text>
<text x="132.5" y="155.4">ETH_RX_DV</text>
<text x="103.2" y="158.2">RXD0</text>
<text x="103.5" y="161.1">RXD1</text>
<text x="132.5" y="158.2">ETH_RXD0</text>
<text x="132.5" y="161.1">ETH_RXD1</text>
<text x="103.2" y="163.9">RXD2</text>
<text x="103.4" y="166.8">RXD3</text>
<text x="132.5" y="163.9">ETH_RXD2</text>
<text x="132.5" y="166.8">ETH_RXD3</text>
<text x="84.4" y="172.4">DP83848CVV_nRESET</text>
<text x="132.5" y="172.4">DP83848CVV_nRESET</text>
<text x="85.4" y="178.1">DP83848CVV_RX_ER</text>
<text x="89.3" y="175.2">DP83848CVV_INT</text>
<text x="132.5" y="175.2">DP83848CVV_INT</text>
<text x="132.5" y="178.1">DP83848CVV_RX_ER</text>
</g>
</svg>
